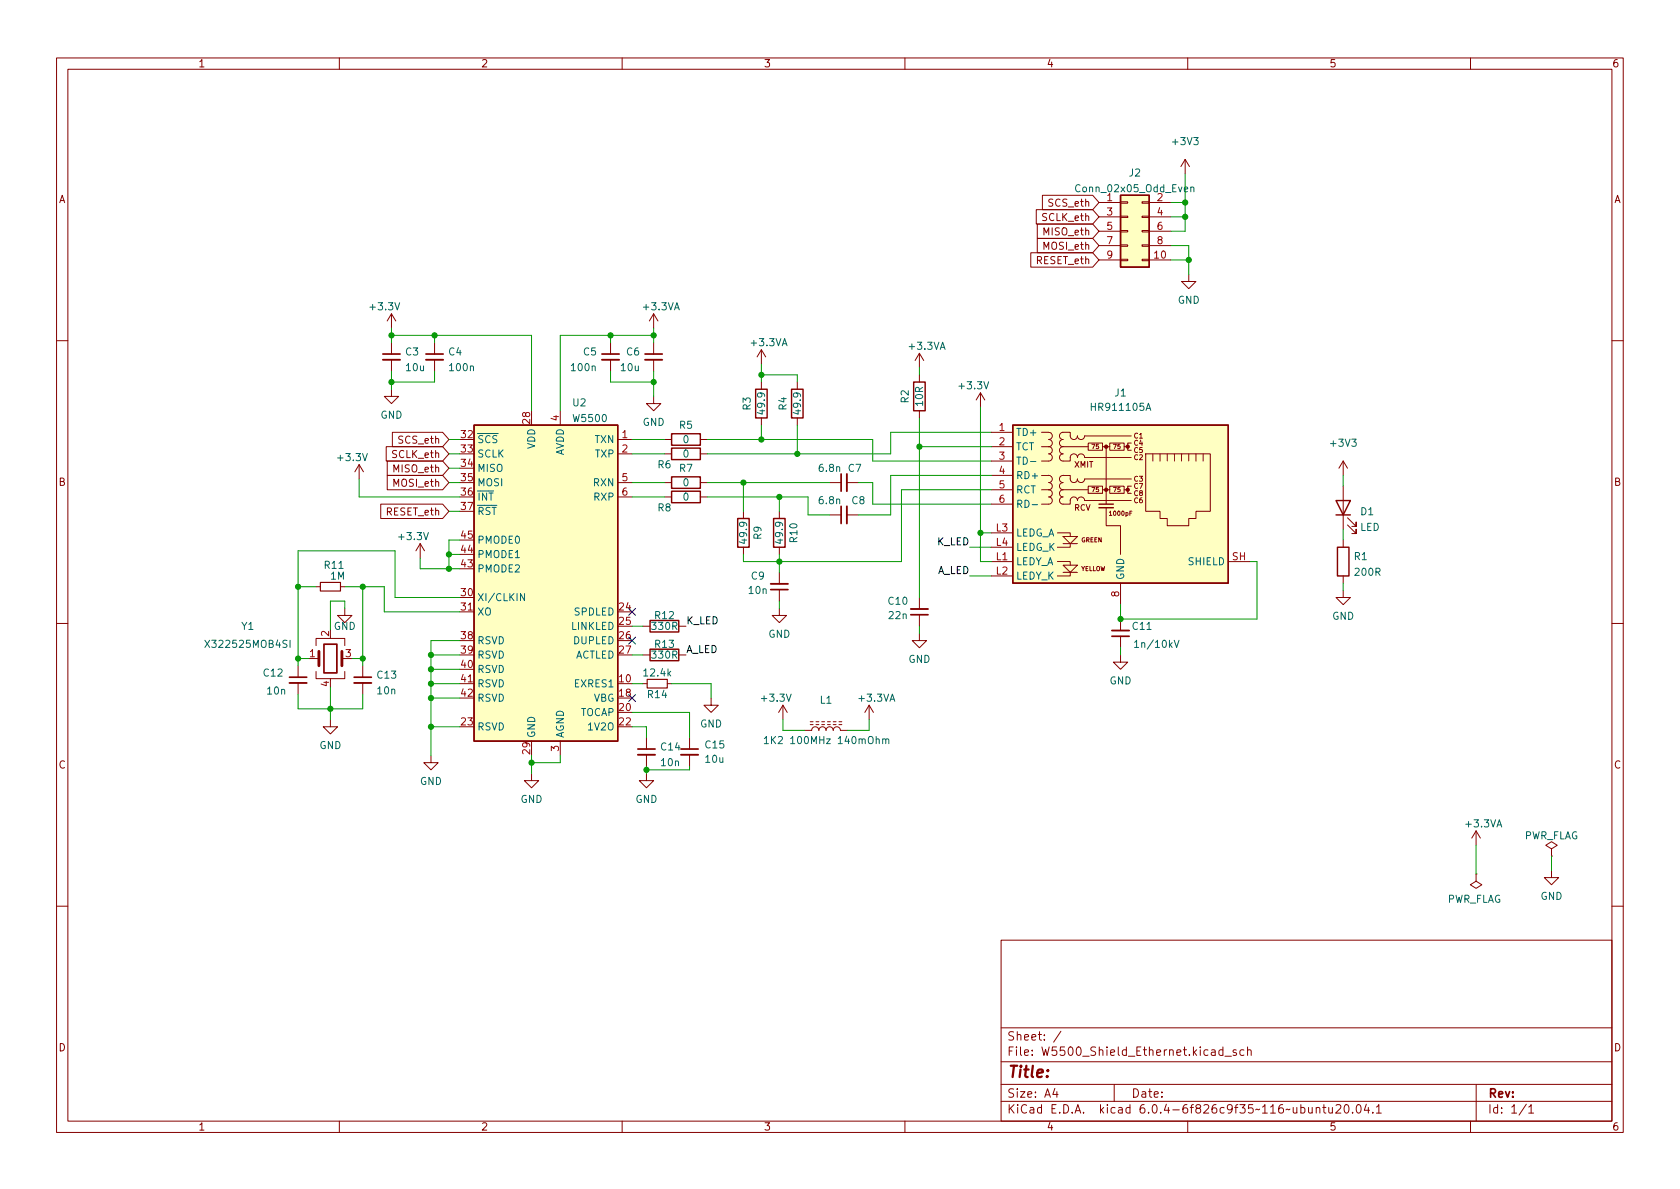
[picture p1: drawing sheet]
<svg xmlns="http://www.w3.org/2000/svg" width="297mm" height="210mm" viewBox="0 0 297 210" stroke-linecap="round" stroke-linejoin="round" font-family="sans-serif">
<g fill="none" stroke="#840000" stroke-width=".18">
<path d="M10 10.2h277v190.1h-277zM12 12.2h273v186.1h-273zM60 10.2v2M110 10.2v2M160 10.2v2M210 10.2v2M260 10.2v2M183.2 37.1h10l1.1 1.2-1.1 1.3h-10zM183.4 39.6h9.8l1.1 1.3-1.1 1.3h-9.8zM184.3 34.5h8.9l1.1 1.3-1.1 1.3h-8.9zM194.3 35.8h3.8M194.3 38.3h3.8"/>
<path d="M198.1 38.2h1.3v.3h-1.3zM198.1 35.7h1.3v.2h-1.3zM201.9 38.2h1.3v.3h-1.3zM201.9 35.7h1.3v.2h-1.3zM203.2 35.8h3.8M203.2 38.3h3.8M209.5 28.2l-.7 1.3M209.5 28.2v2.5M209.5 28.2l.8 1.3M69.2 55.5v2.5M69.2 55.5l-.7 1.3M69.2 55.5l.8 1.3"/>
<path d="M115.6 55.5l-.8 1.3M115.6 55.5v2.5M115.6 55.5l.7 1.3M182.3 44.7h10.9l1.1 1.3-1.1 1.2h-10.9zM183.4 42.2h9.8l1.1 1.2-1.1 1.3h-9.8zM194.3 46h3.8M194.3 40.9h3.8M194.3 43.4h3.8M198.1 45.8h1.3v.3h-1.3zM198.1 43.3h1.3v.3h-1.3zM198.1 40.8h1.3v.2h-1.3zM201.9 45.8h1.3v.3h-1.3z"/>
<path d="M201.9 43.3h1.3v.3h-1.3zM201.9 40.8h1.3v.2h-1.3zM203.2 46h3.8M203.2 40.9h3.8M203.2 43.4h3.8M210.2 48.5v1.3h1.3l-1.3 1.2-1.3-1.2h1.3M10 60.2h2M68.3 79h10l1.1 1.3-1.1 1.2h-10zM69.2 68.8v1.3h1.3l-1.3 1.3-1.3-1.3h1.3M69.2 60.6v2M69.2 63.6v2.1M69.4 76.4h8.9l1.1 1.3-1.1 1.3h-8.9z"/>
<path d="M76.8 60.6v2M76.8 63.6v2.1M99.1 72.6v2.6M107.9 60.6v2M107.9 63.6v2.1M109.2 77.7h2.6M115.6 70.1v1.3h1.2l-1.2 1.2-1.3-1.2h1.3M115.6 60.6v2M115.6 63.6v2.1M117.5 77.7h1.2M123.8 77.7h1.3M134.6 61.8v2.6"/>
<path d="M134.6 67.6v1.2M134.6 73.9v1.3M134.6 61.8l-.7 1.3M134.6 61.8l.8 1.3M141 67.6v1.2M141 73.9v1.3M162.6 62.5v2.5M162.6 66.3v1.3M162.6 72.6v1.3M162.6 62.5l-.8 1.2M162.6 62.5l.7 1.2M173.4 69.5l-.8 1.2"/>
<path d="M173.4 69.5v2.5M173.4 69.5l.7 1.2M175.3 79h3.8M175.3 76.4h3.8M184.1 76.4h1.3a.64 .64 0 0 1 .7 .7 .64 .64 0 0 1-.7 .6 .64 .64 0 0 1 .7 .7 .64 .64 0 0 1-.7 .6M184.1 79h1.3M185.4 79a.64 .64 0 0 1 .7 .6 .64 .64 0 0 1-.7 .7 .64 .64 0 0 1 .7 .6 .64 .64 0 0 1-.7 .6h-1.3M188 79a.64 .64 0 0 0-.7 .6 .64 .64 0 0 0 .7 .7 .64 .64 0 0 0-.7 .6 .64 .64 0 0 0 .7 .6h1.2v-.6a.64 .64 0 0 1 .7-.6 .64 .64 0 0 1 .6 .6 .64 .64 0 0 1 .6-.6 .64 .64 0 0 1 .7 .6h8.2M188 79h4.4M192.4 78.4h2.5v1.2h-2.5zM194.9 79h1.3M195.6 79v10.1"/>
<path d="M196.2 78.4h2.6v1.2h-2.6zM198.8 79h.6M200 78.4h-.6v1.2h.6M200 77.1h-8.2a.64 .64 0 0 1-.7 .6 .64 .64 0 0 1-.6-.6 .64 .64 0 0 1-.6 .6 .64 .64 0 0 1-.7-.6v-.7h-1.2a.64 .64 0 0 0-.7 .7 .64 .64 0 0 0 .7 .6 .64 .64 0 0 0-.7 .7 .64 .64 0 0 0 .7 .6M285 60.2h2M63.5 82.2l-.8 1.2M63.5 82.2v2.5M63.5 82.2l.8 1.2M67.3 89.1h11l1.1 1.3-1.1 1.3h-11zM68.5 84.1h9.8l1.1 1.2-1.1 1.3h-9.8zM68.5 81.5h9.8l1.1 1.3-1.1 1.3h-9.8zM74.3 96.1l-.8 1.3"/>
<path d="M74.3 96.1v2.6M74.3 96.1l.8 1.3M109.2 80.3h2.6M109.2 87.9h2.6M109.2 85.3h2.6M117.5 80.3h1.2M117.5 87.9h1.2M117.5 85.3h1.2M123.8 80.3h1.3M123.8 87.9h1.3M123.8 85.3h1.3M131.4 90.4v1.3"/>
<path d="M131.4 96.8v1.2M137.8 90.4v1.3M137.8 96.8v1.2M146.7 91.1h2M146.7 85.3h2M149.7 91.1h2.1M149.7 85.3h2.1M175.3 86.6h3.8M175.3 89.1h3.8M175.3 84.1h3.8M175.3 81.5h3.8M175.3 99.3h3.8"/>
<path d="M175.3 94.2h3.8M175.3 96.8h3.8M184.1 84.1h1.3a.64 .64 0 0 1 .7 .6 .64 .64 0 0 1-.7 .6 .64 .64 0 0 1 .7 .7 .64 .64 0 0 1-.7 .6M184.1 86.6h1.3M185.4 86.6a.64 .64 0 0 1 .7 .6 .64 .64 0 0 1-.7 .7 .64 .64 0 0 1 .7 .6 .64 .64 0 0 1-.7 .6h-1.3M186.9 99.3h2.3v.6M186.9 94.2h2.3v.7M188 86.6a.64 .64 0 0 0-.7 .6 .64 .64 0 0 0 .7 .7 .64 .64 0 0 0-.7 .6 .64 .64 0 0 0 .7 .6h1.2v-.6a.64 .64 0 0 1 .7-.6 .64 .64 0 0 1 .6 .6 .64 .64 0 0 1 .6-.6 .64 .64 0 0 1 .7 .6h8.2M188 94.9h2.5l-1.3 1.2zM188 99.9h2.5l-1.3 1.3zM188 96.1h2.5M188 86.6h4.4"/>
<path d="M189.2 96.1v.7h-2.3M192.4 86h2.5v1.2h-2.5zM194.9 86.6h1.3M195.6 89.8v3.2h2.5v5M196.2 86h2.6v1.2h-2.6zM198.8 86.6h.6M200 86h-.6v1.2h.6M200 84.7h-8.2a.64 .64 0 0 1-.7 .6 .64 .64 0 0 1-.6-.6 .64 .64 0 0 1-.6 .6 .64 .64 0 0 1-.7-.6v-.6h-1.2a.64 .64 0 0 0-.7 .6 .64 .64 0 0 0 .7 .6 .64 .64 0 0 0-.7 .7 .64 .64 0 0 0 .7 .6M202.6 80.3h11.4v10.1h-2.5v1.3h-1.3v1.3h-3.8v-1.3h-1.3v-1.3h-2.5zM203.8 80.3v1.2M205.1 80.3v1.2M206.4 80.3v1.2"/>
<path d="M207.6 80.3v1.2M208.9 80.3v1.2M210.2 80.3v1.2M211.5 80.3v1.2M212.7 80.3v1.2M217.2 99.3h3.8M237.5 81.5v2.6M237.5 86v7.6M237.5 95.5v1.3M237.5 81.5l-.8 1.3M237.5 81.5l.8 1.3M238.3 92.8l1.5 1.6v-.8v.8h-.8"/>
<path d="M238.3 91.6l1.5 1.5v-.8v.8h-.8M10 110.2h2M52.7 117.7v2.1M55.9 118.7v1.3h5.1v-1.3M55.9 114.2v-1.3h5.1v1.3M55.9 103.8h.7M55.9 116.5h.5M60.2 103.8h.8M60.5 116.5h.5M61 107.6v1.2h1.2l-1.2 1.3-1.3-1.3h1.3M64.1 117.7v2.1M81.3 108.2h2.5"/>
<path d="M113.7 115.8h1.2M113.7 110.7h1.2M120 115.8h1.3M120 110.7h1.3M137.8 107.6v1.2h1.3l-1.3 1.3-1.3-1.3h1.3M137.8 101.2v2M137.8 104.3v2M162.6 112v1.3h1.2l-1.2 1.2-1.3-1.2h1.3M162.6 105.7v2M162.6 108.7v2M175.3 101.8h3.8M188 101.2h2.5"/>
<path d="M189.2 101.2v.6h-2.3M198.1 115.8v1.3h1.3l-1.3 1.3-1.3-1.3h1.3M198.1 103.1v3.8M198.1 109.5v2M198.1 112.5v2M237.5 104.4v1.3h1.3l-1.3 1.2-1.3-1.2h1.3M237.5 101.8v1.3M285 110.2h2M52.7 120.8v2M58.4 127.2v1.3h1.3l-1.3 1.3-1.3-1.3h1.3M64.1 120.8v2M76.2 133.6v1.3h1.3l-1.3 1.2-1.3-1.2h1.3"/>
<path d="M81.3 120.9h2.5M94 136.8v1.2h1.2l-1.2 1.3-1.3-1.3h1.3M99.1 131.1v2.5M113.7 120.9h.7M114.3 136.8v1.2h1.3l-1.3 1.3-1.3-1.3h1.3M114.3 130.4v2.1M114.3 133.5v2M118 120.9h.7M121.9 130.4v2.1M121.9 133.5v2M125.7 123.4v1.3h1.3l-1.3 1.3-1.2-1.3h1.2M138.4 124.7l-.7 1.3"/>
<path d="M138.4 124.7v2.5M138.4 124.7l.8 1.3M142.2 129.2h1.3a.64 .64 0 0 1 .6-.7 .64 .64 0 0 1 .7 .7 .64 .64 0 0 1 .6-.7 .64 .64 0 0 1 .6 .7 .64 .64 0 0 1 .7-.7 .64 .64 0 0 1 .6 .7 .64 .64 0 0 1 .7-.7 .64 .64 0 0 1 .6 .7h1.3M143.3 128.1h.5M143.3 127.6h.5M144.3 128.1h.5M144.3 127.6h.5M145.3 128.1h.5M145.3 127.6h.5M146.3 128.1h.5M146.3 127.6h.5M147.3 128.1h.5"/>
<path d="M147.3 127.6h.5M148.3 128.1h.5M148.3 127.6h.5M153.7 124.7l-.8 1.3M153.7 124.7v2.5M153.7 124.7l.7 1.3M261 154.6v1.2l1 .7-1 .6-1-.6 1-.7M261 154.6h.1M261 146.9l-.8 1.3M261 146.9v2.6M261 146.9l.7 1.3M274.3 150.1l1-.6-1-.7-1 .7 1 .6v1.3"/>
<path d="M274.3 151.4h.1M274.3 153.9v1.3h1.3l-1.3 1.3-1.3-1.3h1.3M10 160.2h2M177 166.3h108v32h-108zM285 160.2h2M60 198.3v2M110 198.3v2M160 198.3v2M177 194.8h108M177 191.8h108M177 187.8h108M177 181.8h108"/>
<path d="M186.5 192.5l-.4 1h1M186.9 193v1M187.6 182.4l-1.3 1.9M197 191.8v3M210 198.3v2M216.2 185.7l-.4-.1-.3 .3v.4l.1 .3h.6M216.2 185.1v1.5M216.6 186.8h1.1M218.6 185.7l-.4-.1-.2 .2 .1 .3 .5 .1v.4h-.6M219.9 185.7l-.4-.1-.3 .3v.4l.2 .3h.5M220.6 185.8l.2-.2 .3 .1 .1 .9M220.6 185.1v1.5"/>
<path d="M232.7 196l.2-.2 .4 .1 .1 .9M232.7 195.8v1M233.9 195.8h.5M234.1 195.3v1.3l.3 .2M234.9 195.8l.1 1h.4l.2-.1M235.6 195.8v1M236.2 195.5l.6-.2 .2 .2 .1 .3-1 1h1M237.8 195.5l.2-.2a.81 .81 0 0 1 .6 .7 .81 .81 0 0 1-.3 .8h-.2a.81 .81 0 0 1-.3-1.3zM239.1 196.7v.1M240 195.4l.1-.1a.81 .81 0 0 1 .6 .7 .81 .81 0 0 1-.3 .8h-.1a.81 .81 0 0 1-.6-.6 .81 .81 0 0 1 .3-.8zM241.6 195.3l-.4 1h.9M241.9 195.8v1"/>
<path d="M242.7 196.7v.1M243.4 195.8l.4-.5v1.5M243.4 196.8h.8M260 198.3v2M261 191.8v6.5M269.9 195.3l-1.3 1.9M270.3 195.8l.4-.5v1.5M270.3 196.8h.9"/>
</g>
<g fill="none" stroke="#840000" stroke-width=".25">
<path d="M198.1 34.5h5.1v12.7h-5.1zM83.8 75.2h25.4v55.9h-25.4zM118.7 79.2h5.1v2.1h-5.1zM118.7 76.7h5.1v2h-5.1zM133.6 68.8h2v5.1h-2zM140 68.8h2v5.1h-2zM161.5 67.6h2.1v5h-2.1zM179.1 75.2h38.1v27.9h-38.1zM118.7 86.9h5.1v2h-5.1zM118.7 84.3h5.1v2.1h-5.1zM130.4 91.7h2.1v5.1h-2.1zM136.8 91.7h2v5.1h-2z"/>
<path d="M194.3 89.8h2.5M194.3 89.1h2.5M236.2 88.5h2.6l-1.3 2.6zM236.2 91.1h2.6M236.5 96.8h2v5h-2zM114.9 114.8h5.1v2h-5.1zM114.9 109.7h5.1v2.1h-5.1z"/>
</g>
<path d="M56.6 103h3.6v1.5h-3.6zM114.4 120.1h3.6v1.6h-3.6z" fill="none" stroke="#840000" stroke-width=".2"/>
<g fill="none" stroke="#840000" stroke-width=".33">
<path d="M67.7 63.6h3M75.3 63.6h3.1M106.4 63.6h3.1M114 63.6h3.1M149.7 83.8v3.1M149.7 89.5v3.1M136.3 103.2h3M161 107.7h3.1M196.6 111.5h3M51.2 120.8h3M62.6 120.8h3.1M112.8 133.5h3"/>
<path d="M120.4 133.5h3"/>
</g>
<g fill="none" stroke="#840000" stroke-width=".3">
<path d="M67.7 62.6h3M75.3 62.6h3.1M106.4 62.6h3.1M114 62.6h3.1M148.7 83.8v3.1M148.7 89.5v3.1M51.2 119.8h3M57.3 113.9h2.3v5.1h-2.3zM62.6 119.8h3.1M136.3 104.3h3M161 108.7h3.1M196.6 112.5h3"/>
<path d="M112.8 132.5h3M120.4 132.5h3"/>
</g>
<path d="M56.4 115.2v2.5M60.5 115.2v2.5" fill="none" stroke="#840000" stroke-width=".51"/>
<g fill="none" stroke="#006464" stroke-width=".18">
<path d="M210.5 33.2l.2-.1h.3l.1 .8M210.5 33.1v.8M182.2 81.6h1M182.5 89.2h1M36.2 113.2l.9 1.3M37.1 113.2l-.9 1.3M51.3 113.2v1.3M92.7 105v1.2l-.7-1.2v1.2M200.6 113.6l.4-.4v1.3M200.6 114.5h.7M207.6 113.2l.4 1.3 .5-1.3M135.1 130.6l.4-.4v1.3"/>
<path d="M135.1 131.5h.8M156.1 130.8l.1-.1h.3l.1 .8M156.1 130.7v.8M156.6 130.8l.2-.1h.3l.1 .8"/>
</g>
<g fill="#ffffc2" stroke="#ffffc2" stroke-width=".18">
<path d="M179.1 75.2h38.1v27.9h-38.1z"/>
<path d="M198.1 34.5h5.1v12.7h-5.1z"/>
<path d="M83.8 75.2h25.4v55.9h-25.4z"/>
</g>
<g fill="#840000" stroke="#840000" stroke-width=".25">
<circle cx="195.6" cy="86.6" r=".25"/>
<circle cx="195.6" cy="79" r=".25"/>
<circle cx="199.4" cy="86.6" r=".25"/>
<circle cx="199.4" cy="79" r=".25"/>
</g>
<g fill="none" stroke="#009600" stroke-width=".18">
<path d="M207 38.3h2.5M207 35.8h2.5M209.5 30.7v10.2h-2.5M69.2 59.3h24.8v13.3M69.2 58v2.6M76.8 59.3v1.3M107.9 59.3v1.3M115.6 59.3h-16.5v13.3M115.6 58v2.6M207 46h3.2M207 43.4h3.2v5.1M69.2 65.7v3.1"/>
<path d="M76.8 65.7v1.9h-7.6M79.4 77.7h1.9M107.9 65.7v1.9h7.7M111.8 77.7h5.7M115.6 65.7v4.4M125.1 77.7h29.2v3.8h21M134.6 66.3h6.4v1.3M134.6 64.4v3.2M134.6 75.2v2.5M141 75.2v5.1M162.6 79h12.7M162.6 65v1.3"/>
<path d="M162.6 73.9v31.8M173.4 72v27.3h1.9M175.3 76.4h-17.8v3.9h-32.4M63.5 84.7v3.2h17.8M74.3 98.7v1.9h7M79.4 80.3h1.9M79.4 85.3h1.9M79.4 82.8h1.9M79.4 90.4h1.9M79.4 98h1.9M81.3 95.5h-1.9v5.1M111.8 80.3h5.7"/>
<path d="M111.8 85.3h5.7M111.8 87.9h5.7M125.1 85.3h21.6M125.1 87.9h17.8v3.2h3.8M131.4 85.3v5.1M137.8 87.9v2.5M137.8 98v3.2M151.8 85.3h2.5v3.8h21M171.4 96.8h3.9M173.4 94.2h1.9M175.3 84.1h-17.8v7h-5.7M175.3 86.6h-15.9v12.7h-28v-1.3"/>
<path d="M221 99.3h1.2v10.2h-24.1v-2.6M237.5 84.1v1.9M237.5 93.6v1.9M52.7 116.5h1.9M52.7 103.8h3.2M61 107.6v-1.3h-2.6v5.1M61 103.8h6.9v4.4h13.4M62.2 116.5h1.9M64.1 103.8v13.9M76.2 115.8h5.1M76.2 118.4h5.1M81.3 105.7h-11.5v-8.3h-17.1v20.3"/>
<path d="M81.3 113.3h-5.1v20.3M111.8 110.7h1.9M111.8 115.8h1.9M137.8 106.3v1.3M162.6 110.7v1.3M171.4 101.8h3.9M198.1 114.5v1.3M237.5 103.1v1.3M52.7 122.8v2.5h11.4v-2.5M58.4 121.5v5.7M76.2 120.9h5.1M76.2 128.5h5.1"/>
<path d="M76.2 123.4h5.1M94 133.6v3.2M99.1 133.6v1.3h-5.1M111.8 128.5h2.5v1.9M111.8 120.9h1.9M111.8 126h10.1v4.4M114.3 135.5v1.3M118.7 120.9h7v2.5M121.9 135.5v.6h-7.6M138.4 127.2v2h3.8M153.7 127.2v2h-3.8M261 149.5v5.1"/>
<path d="M274.3 151.4v2.5"/>
</g>
<path d="M111.2 112.7l1.2 1.2M111.2 107.6l1.2 1.2M112.4 112.7l-1.2 1.2M112.4 107.6l-1.2 1.2M111.2 122.8l1.2 1.2M112.4 122.8l-1.2 1.2" fill="none" stroke="#000084" stroke-width=".18"/>
<g fill="#009600" stroke="#009600" stroke-width=".18">
<circle cx="76.8" cy="59.3" r=".46"/>
<circle cx="69.2" cy="59.3" r=".46"/>
<circle cx="69.2" cy="67.6" r=".46"/>
<circle cx="64.1" cy="116.5" r=".46"/>
<circle cx="52.7" cy="116.5" r=".46"/>
<circle cx="52.7" cy="103.8" r=".46"/>
<circle cx="58.4" cy="125.3" r=".46"/>
<circle cx="64.1" cy="103.8" r=".46"/>
<circle cx="94" cy="134.9" r=".46"/>
<circle cx="76.2" cy="118.4" r=".46"/>
<circle cx="76.2" cy="115.8" r=".46"/>
<circle cx="76.2" cy="128.5" r=".46"/>
<circle cx="79.4" cy="98" r=".46"/>
<circle cx="79.4" cy="100.6" r=".46"/>
<circle cx="76.2" cy="123.4" r=".46"/>
<circle cx="76.2" cy="120.9" r=".46"/>
<circle cx="114.3" cy="136.1" r=".46"/>
<circle cx="134.6" cy="77.7" r=".46"/>
<circle cx="115.6" cy="59.3" r=".46"/>
<circle cx="107.9" cy="59.3" r=".46"/>
<circle cx="115.6" cy="67.6" r=".46"/>
<circle cx="134.6" cy="66.3" r=".46"/>
<circle cx="162.6" cy="79" r=".46"/>
<circle cx="209.5" cy="38.3" r=".46"/>
<circle cx="209.5" cy="35.8" r=".46"/>
<circle cx="210.2" cy="46" r=".46"/>
<circle cx="141" cy="80.3" r=".46"/>
<circle cx="137.8" cy="99.3" r=".46"/>
<circle cx="137.8" cy="87.9" r=".46"/>
<circle cx="131.4" cy="85.3" r=".46"/>
<circle cx="198.1" cy="109.5" r=".46"/>
<circle cx="173.4" cy="94.2" r=".46"/>
</g>
<text font-size="2.8" fill="#840000" x="178" y="190.6">Title:</text>
<g font-size="2.1" fill="#840000">
<text x="178" y="184">Sheet: /</text>
<text x="178" y="186.7">File: W5500_Shield_Ethernet.kicad_sch</text>
<text x="178" y="196.9">KiCad E.D.A. kicad 6.0.4-6f826c9f35~116~ubuntu20.04.1</text>
<text x="178" y="194.1">Size: A4</text>
<text x="200" y="194.1">Date:</text>
<text x="263" y="194.1">Rev:</text>
<text x="263" y="196.9">Id: 1/1</text>
</g>
<g font-size="1.8" fill="#840000">
<text x="35" y="11.9">1</text>
<text x="85" y="11.9">2</text>
<text x="135" y="11.9">3</text>
<text x="185" y="11.9">4</text>
<text x="235" y="11.9">5</text>
<text x="285" y="11.9">6</text>
<text x="10.3" y="35.9">A</text>
<text x="285.3" y="35.9">A</text>
<text x="184.4" y="39.1">SCLK_eth</text>
<text x="184.7" y="41.6">MISO_eth</text>
<text x="185.6" y="36.5">SCS_eth</text>
<text x="183.3" y="46.7">RESET_eth</text>
<text x="184.7" y="44.2">MOSI_eth</text>
<text x="69.5" y="81">SCLK_eth</text>
<text x="69.8" y="83.5">MISO_eth</text>
<text x="70.7" y="78.4">SCS_eth</text>
<text x="10.3" y="85.9">B</text>
<text x="69.8" y="86.1">MOSI_eth</text>
<text x="285.3" y="85.9">B</text>
<text x="68.4" y="91.1">RESET_eth</text>
<text x="10.3" y="135.9">C</text>
<text x="285.3" y="135.9">C</text>
<text x="10.3" y="185.9">D</text>
<text x="285.3" y="185.9">D</text>
<text x="35" y="199.9">1</text>
<text x="85" y="199.9">2</text>
<text x="135" y="199.9">3</text>
<text x="185" y="199.9">4</text>
<text x="235" y="199.9">5</text>
<text x="285" y="199.9">6</text>
</g>
<g font-size="1.8" fill="#006464">
<text x="207.5" y="25.6">+3V3</text>
<text x="190.6" y="34">Conn_02x05_Odd_Even</text>
<text x="199.7" y="31.2">J2</text>
<text x="208.2" y="53.7">GND</text>
<text x="65.6" y="54.9">+3.3V</text>
<text x="113.9" y="54.9">+3.3VA</text>
<text x="71.7" y="62.8">C3</text>
<text x="71.9" y="65.6">10u</text>
<text x="79.3" y="62.8">C4</text>
<text x="79.6" y="65.6">100n</text>
<text x="101.1" y="65.6">100n</text>
<text x="103.2" y="62.8">C5</text>
<text x="109.9" y="65.6">10u</text>
<text x="110.8" y="62.8">C6</text>
<text x="132.9" y="61.2">+3.3VA</text>
<text x="160.9" y="61.8">+3.3VA</text>
<text x="101.3" y="71.8">U2</text>
<text x="160.7" y="71.2" transform="rotate(-90 160.7 71.2)">R2</text>
<text x="163.2" y="71.7" transform="rotate(-90 163.2 71.7)">10R</text>
<text x="169.7" y="68.8">+3.3V</text>
<text x="197.1" y="70.1">J1</text>
<text x="67.2" y="74">GND</text>
<text x="101.5" y="74.6">W5500</text>
<text x="113.6" y="75.3">GND</text>
<text x="120.2" y="75.8">R5</text>
<text x="132.7" y="72.5" transform="rotate(-90 132.7 72.5)">R3</text>
<text x="135.3" y="73.1" transform="rotate(-90 135.3 73.1)">49.9</text>
<text x="139.1" y="72.5" transform="rotate(-90 139.1 72.5)">R4</text>
<text x="141.6" y="73.1" transform="rotate(-90 141.6 73.1)">49.9</text>
<text x="179.6" y="77.1">TD+</text>
<text x="193.3" y="72.6">HR911105A</text>
<text x="59.9" y="81.5">+3.3V</text>
<text x="84.3" y="78.4">~{SCS}</text>
<text x="84.3" y="80.9">SCLK</text>
<text x="84.3" y="83.4">MISO</text>
<text x="94.6" y="79.4" transform="rotate(-90 94.6 79.4)">VDD</text>
<text x="99.7" y="80.7" transform="rotate(-90 99.7 80.7)">AVDD</text>
<text x="105.2" y="78.4">TXN</text>
<text x="105.3" y="80.9">TXP</text>
<text x="116.3" y="82.8">R6</text>
<text x="120.2" y="83.4">R7</text>
<text x="120.8" y="80.9">0</text>
<text x="120.8" y="78.4">0</text>
<text x="144.9" y="83.4">6.8n</text>
<text x="150" y="83.4">C7</text>
<text x="179.6" y="79.6">TCT</text>
<text x="179.6" y="82.2">TD-</text>
<text x="235.4" y="79">+3V3</text>
<text x="84.3" y="86">MOSI</text>
<text x="84.3" y="88.5">~{INT}</text>
<text x="105" y="86">RXN</text>
<text x="105.1" y="88.5">RXP</text>
<text x="120.8" y="88.5">0</text>
<text x="120.8" y="86">0</text>
<text x="144.9" y="89.1">6.8n</text>
<text x="150.6" y="89.1">C8</text>
<text x="179.6" y="84.7">RD+</text>
<text x="179.6" y="87.2">RCT</text>
<text x="179.6" y="89.8">RD-</text>
<text x="70.7" y="95.5">+3.3V</text>
<text x="84.3" y="91.1">~{RST}</text>
<text x="116.3" y="90.4">R8</text>
<text x="132.1" y="95.9" transform="rotate(-90 132.1 95.9)">49.9</text>
<text x="134.6" y="95.4" transform="rotate(-90 134.6 95.4)">R9</text>
<text x="138.4" y="95.9" transform="rotate(-90 138.4 95.9)">49.9</text>
<text x="141" y="95.9" transform="rotate(-90 141 95.9)">R10</text>
<text x="179.6" y="94.9">LEDG_A</text>
<text x="240.4" y="93.9">LED</text>
<text x="240.6" y="91.1">D1</text>
<text x="57.4" y="100.6">R11</text>
<text x="84.3" y="101.2">PMODE2</text>
<text x="84.3" y="98.7">PMODE1</text>
<text x="84.3" y="96.1">PMODE0</text>
<text x="179.6" y="99.9">LEDY_A</text>
<text x="179.6" y="97.4">LEDG_K</text>
<text x="210.2" y="99.9">SHIELD</text>
<text x="239.5" y="99">R1</text>
<text x="239.7" y="101.8">200R</text>
<text x="58.5" y="102.5">1M</text>
<text x="84.3" y="106.3">XI/CLKIN</text>
<text x="132.5" y="105">10n</text>
<text x="132.9" y="102.5">C9</text>
<text x="157.1" y="106.9">C10</text>
<text x="179.6" y="102.5">LEDY_K</text>
<text x="198.8" y="102.6" transform="rotate(-90 198.8 102.6)">GND</text>
<text x="42.7" y="111.4">Y1</text>
<text x="59" y="111.4">GND</text>
<text x="84.3" y="108.8">XO</text>
<text x="84.3" y="113.9">RSVD</text>
<text x="101" y="111.4">LINKLED</text>
<text x="101.4" y="113.9">DUPLED</text>
<text x="101.5" y="108.8">SPDLED</text>
<text x="115.4" y="111.4">330R</text>
<text x="115.9" y="109.5">R12</text>
<text x="135.8" y="112.8">GND</text>
<text x="157.2" y="109.5">22n</text>
<text x="200.3" y="111.4">C11</text>
<text x="235.5" y="109.6">GND</text>
<text x="36.9" y="114.5">X322525MOB4SI</text>
<text x="46.7" y="119.6">C12</text>
<text x="66.8" y="120">C13</text>
<text x="84.3" y="116.5">RSVD</text>
<text x="84.3" y="119">RSVD</text>
<text x="101.5" y="116.5">ACTLED</text>
<text x="114" y="119.6">12.4k</text>
<text x="115.4" y="116.5">330R</text>
<text x="115.9" y="114.5">R13</text>
<text x="160.6" y="117.2">GND</text>
<text x="201.1" y="114.5">1n/10kV</text>
<text x="47.3" y="122.8">10n</text>
<text x="66.8" y="122.8">10n</text>
<text x="84.3" y="121.5">RSVD</text>
<text x="84.3" y="124.1">RSVD</text>
<text x="101.7" y="121.5">EXRES1</text>
<text x="104.9" y="124.1">VBG</text>
<text x="114.6" y="123.4">R14</text>
<text x="134.8" y="124.1">+3.3V</text>
<text x="145" y="124.4">L1</text>
<text x="152" y="124.1">+3.3VA</text>
<text x="196.2" y="121">GND</text>
<text x="84.3" y="129.2">RSVD</text>
<text x="94.6" y="130.6" transform="rotate(-90 94.6 130.6)">GND</text>
<text x="99.7" y="130.6" transform="rotate(-90 99.7 130.6)">AGND</text>
<text x="102.5" y="126.6">TOCAP</text>
<text x="104.2" y="129.2">1V2O</text>
<text x="123.8" y="128.6">GND</text>
<text x="136.5" y="131.6">1K2 100MHz 140mOhm</text>
<text x="56.5" y="132.4">GND</text>
<text x="116.9" y="132.7">C14</text>
<text x="117" y="135.5">10n</text>
<text x="124.8" y="132.3">C15</text>
<text x="124.8" y="134.9">10u</text>
<text x="74.2" y="138.8">GND</text>
<text x="92" y="142">GND</text>
<text x="112.3" y="142">GND</text>
<text x="259.3" y="146.3">+3.3VA</text>
<text x="269.4" y="148.4">PWR_FLAG</text>
<text x="255.7" y="159.6">PWR_FLAG</text>
<text x="272.4" y="159.1">GND</text>
</g>
<g font-size="1.8" fill="#a90000">
<text x="195.7" y="35.6">1</text>
<text x="204.6" y="35.6">2</text>
<text x="195.7" y="38.1">3</text>
<text x="195.7" y="40.6">5</text>
<text x="204.6" y="38.1">4</text>
<text x="204.6" y="40.6">6</text>
<text x="195.7" y="43.2">7</text>
<text x="195.7" y="45.7">9</text>
<text x="204.1" y="45.7">10</text>
<text x="204.6" y="43.2">8</text>
<text x="81.6" y="77.5">32</text>
<text x="93.7" y="74.9" transform="rotate(-90 93.7 74.9)">28</text>
<text x="98.8" y="74.4" transform="rotate(-90 98.8 74.4)">4</text>
<text x="110" y="77.5">1</text>
<text x="176.7" y="76.2">1</text>
<text x="81.6" y="80">33</text>
<text x="81.6" y="82.5">34</text>
<text x="110" y="80">2</text>
<text x="176.7" y="78.7">2</text>
<text x="176.7" y="81.3">3</text>
<text x="176.7" y="83.8">4</text>
<text x="81.6" y="85.1">35</text>
<text x="81.6" y="87.6">36</text>
<text x="110" y="85.1">5</text>
<text x="110" y="87.6">6</text>
<text x="176.7" y="86.4">5</text>
<text x="176.7" y="88.9">6</text>
<text x="81.6" y="90.2">37</text>
<text x="81.6" y="95.2">45</text>
<text x="176.1" y="94">L3</text>
<text x="81.6" y="100.3">43</text>
<text x="81.6" y="97.8">44</text>
<text x="176.1" y="99.1">L1</text>
<text x="176.1" y="101.6">L2</text>
<text x="176.1" y="96.5">L4</text>
<text x="217.8" y="99.1">SH</text>
<text x="81.6" y="105.4">30</text>
<text x="81.6" y="107.9">31</text>
<text x="109.5" y="107.9">24</text>
<text x="197.9" y="105.5" transform="rotate(-90 197.9 105.5)">8</text>
<text x="58.2" y="112.5" transform="rotate(-90 58.2 112.5)">2</text>
<text x="81.6" y="113">38</text>
<text x="109.5" y="110.5">25</text>
<text x="109.5" y="113">26</text>
<text x="54.8" y="116.2">1</text>
<text x="61.1" y="116.2">3</text>
<text x="81.6" y="115.6">39</text>
<text x="81.6" y="118.1">40</text>
<text x="109.5" y="115.6">27</text>
<text x="58.2" y="121.4" transform="rotate(-90 58.2 121.4)">4</text>
<text x="81.6" y="120.6">41</text>
<text x="81.6" y="123.2">42</text>
<text x="109.5" y="120.6">10</text>
<text x="109.5" y="123.2">18</text>
<text x="109.5" y="125.7">20</text>
<text x="81.6" y="128.3">23</text>
<text x="109.5" y="128.3">22</text>
<text x="93.7" y="133.3" transform="rotate(-90 93.7 133.3)">29</text>
<text x="98.8" y="132.8" transform="rotate(-90 98.8 132.8)">3</text>
</g>
<g font-size="1.8" fill="#0f0f0f">
<text x="165.7" y="96.4">K_LED</text>
<text x="165.7" y="101.5">A_LED</text>
<text x="121.3" y="110.4">K_LED</text>
<text x="121.3" y="115.5">A_LED</text>
</g>
<g font-size="1.4" fill="#840000">
<text x="189.9" y="82.7">XMIT</text>
<text x="189.9" y="90.3">RCV</text>
</g>
<g font-size="1.2" fill="#840000">
<text x="200.5" y="77.5">C1</text>
<text x="200.5" y="81.3">C2</text>
<text x="200.5" y="78.8">C4</text>
<text x="200.5" y="80.1">C5</text>
<text x="200.5" y="85.1">C3</text>
<text x="200.5" y="89">C6</text>
<text x="200.5" y="86.4">C7</text>
<text x="200.5" y="87.7">C8</text>
</g>
<g font-size="1.1" fill="#840000">
<text x="193.1" y="79.4">75</text>
<text x="196.9" y="79.4">75</text>
<text x="193.1" y="87">75</text>
<text x="196.9" y="87">75</text>
<text x="191.1" y="95.9">GREEN</text>
<text x="196.3" y="91.2">1000pF</text>
<text x="191" y="101">YELLOW</text>
</g>
</svg>
